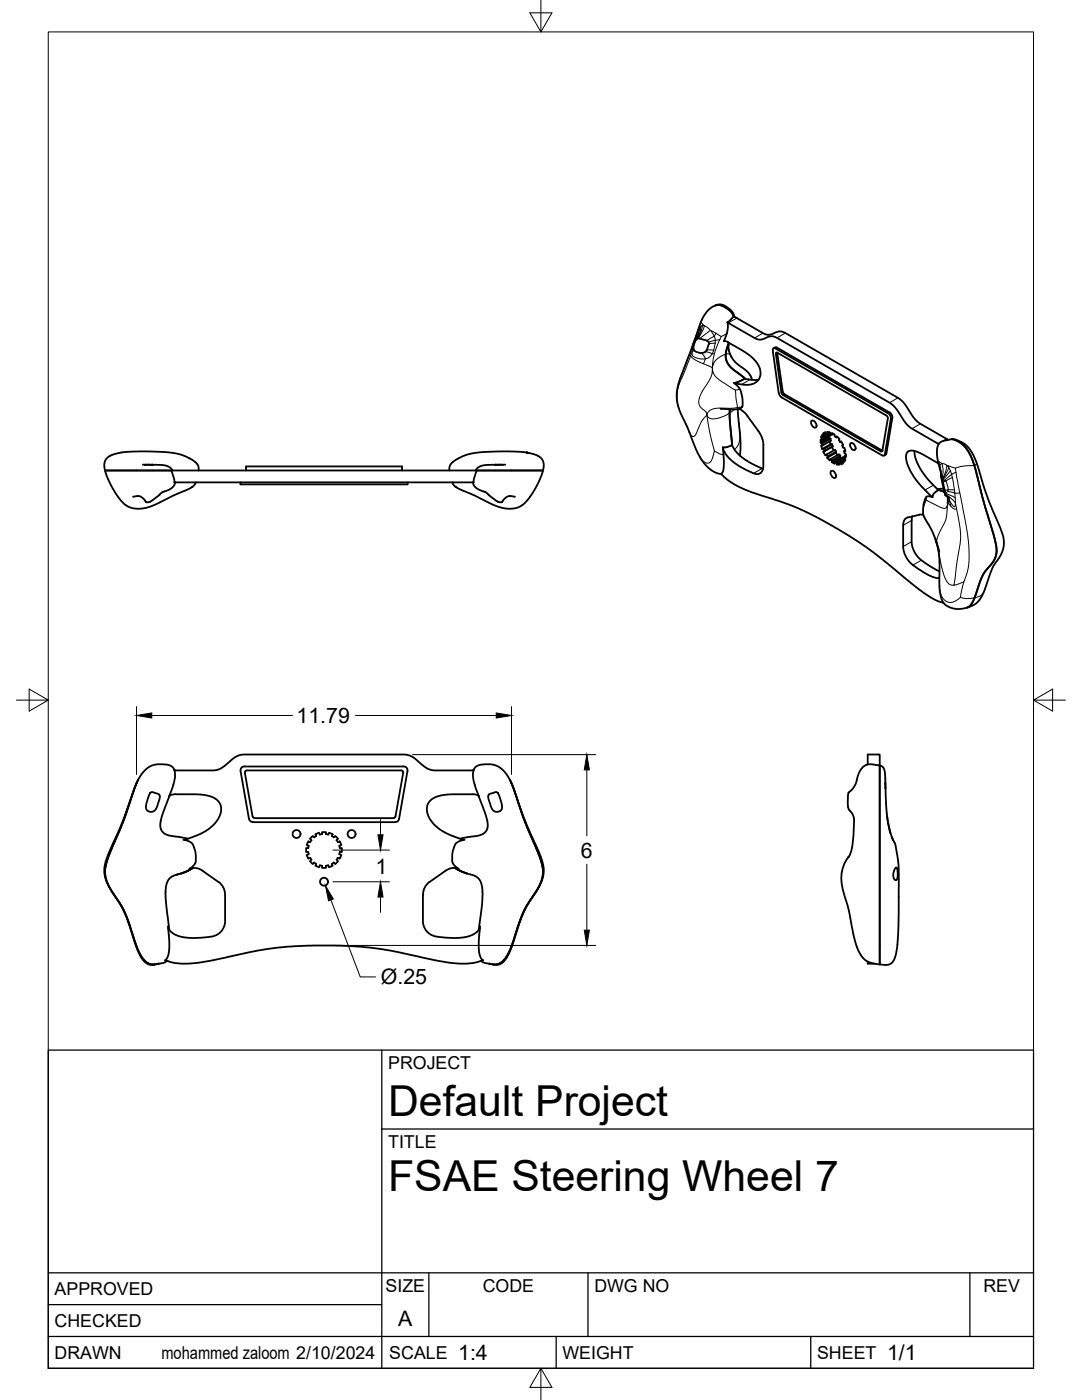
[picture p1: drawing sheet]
<svg xmlns="http://www.w3.org/2000/svg" width="216mm" height="279mm" viewBox="0 0 216 279" stroke-linecap="round" stroke-linejoin="round" font-family="sans-serif">
<!-- layer: Visible -->
<g fill="none" stroke="#000" stroke-width=".36">
<path d="M139 67.6l.6-.1 1.2 .4 .6 .3 .1 .3-.2 .6-.6 1.1-.9 .2-.8-.1-.5-.3-.1-.9zM139 67.5l-.2 .4M142.8 61l.7-.1 .7 .1 1.3 .8 .5 .5a.72 .72 0 0 1 .2 1.1l-1 .9M142.8 61l-.9 .4-.8 .7-1.1 1.8-4.6 12.7a9.5 9.5 0 0 0 1.3 7.7l2.2 5.4 1.3 2.4 1.2 1.3 .7 .5 1 .5 .8 .2M142.8 61l.9-.1 1.1 .5 1 .7 .6 1.1M142.8 61l1-.3 1.1 .5 1.2 1 .5 1M144.5 68l.5 .2 2.9 1.6 1.9 1.3 1.3 1.4 .6 1.3v1l-.1 .6-.4 .6-.6 .5-1.5 .3-2.5-.3M145.2 64.3l-.1 1.8-.7 2M145.2 64.3l.1 .1M145.3 64.5l5.8 3.2 .9 .1 1.9-.7 1.1 .3 22.6 13 1.3 1.2 1.4 2.3 1 1.2 6 3.5M145.5 68.4l-.1 .8v.7l.8 1.7 .7 .8 2.5 2 .7 1.4M146.4 63.1l.6 .4"/>
<path d="M146.4 76.4l1.2 1.2 .5 1.6 .1 1.8-.2 .3-.6 .3M147 63.5l5.7 3.2 1 .1 1.7-.7 1 .2 22.8 13.1 1.2 1 1.8 2.8 1 1.1 5.7 3.3M148.6 75.6l1.5 .2h1.2M148.6 75.6l-2.6-2.2-.9-1.1-.3-.7v-.9l.6-2.3-.6 2.3v.7l.3 .9 .7 1 2.9 2.3M148.6 75.6l-1.2 .6-.9 .3M154.4 69.5l.4-.2 .3 .1 22.4 12.9 .4 .5 .2 .6M154.8 70.6l1.1 7.8M154.8 70.6l.1-.2h.2l21.8 12.5M155.1 70.4l1.3 8.1 19.7 11.4M155.1 70.4h.1M155.4 78.5l-1.2-8.5v-.4l.3-.1 22.7 13M155.4 78.5l.2 .5 .4 .3"/>
<path d="M155.9 78.4l.3 .4 19.6 11.3 .3-.1M156 79.3l20.3 11.6 .3-.2 1.2-7.1M21 93.9h13.1M21 93.9l1 2.7 1.8 2.9 1.4 1.4 .7 .4 1.2 .2 1.8-.1 1.9-.6 3.7-1.9 3.4-1.4 .6-.5 .6-.7M21 93.9l-.1-.4a2.51 2.51 0 0 1 2.3-3l1.5-.3 3-.1 5.2 .1 2.3 .3 1.8 .6 1.9 1.1 .6 .6 .1 .5v.6M21 93.9h13.2M28.5 92.7l4.4 .2 1.1 .4 .4 .6M29.1 92.8h-.2h1.7h-.3M32.5 98.2l-2.1 1.7-.7 .3h-.5l-.6-.8-.6-.3h-1.4M34.2 93.9l.6 1.8v.6h59.7v-.6l.6-1.8M34.2 93.9h60.9M34.9 96.3l-.1 .6-.5 .4-.6 .5-1.3 .4"/>
<path d="M48 96.3v.4h33.3v-.4M49.1 93.9v-.8h31.1v.8M94.4 96.3l.2 .6 .4 .4 .7 .5 1.2 .4M95.1 93.9h13.3M95.2 93.9h13.2M96.8 98.2l2.1 1.7 .7 .3h.5l.7-.8 .5-.3h1.4M100.4 92.8h-1.7h.3M100.8 92.7l-4.4 .2-1.1 .4-.4 .6M105.1 90.3l-2.5-.2h-3.8l-3.1 .2-2 .3-1.8 .7-1.5 .9-.6 .6-.1 .5v.6M105.3 90.4l-.2-.1 2.2 .6a2.24 2.24 0 0 1 1.1 3M108.4 93.9l-1.1 2.7-1.8 2.9-1.4 1.4-.8 .4-1 .2-2-.1-1.8-.6-3.7-1.9-3.4-1.4-.6-.5-.6-.7M143.9 94.6l1.6 1.4 2.3 1.3 2.1 .9 5.9 1.9 3.4 1.3 3.4 1.6 3.7 2.1 4.5 2.7 2.8 1.9 10.7 8.6 2.3 1.4 1.7 .6"/>
<path d="M144.2 89.2l.1 .4M144.3 89.6l.1 3.6-.2 1-.4 .4M146 88.8l1 1.5 1.3 1.2 1.9 1.1 2.1 1M146.1 88.8l-.5-4.5v-2.6v2.3l.5 5M146.1 88.8l-1 .4-.9 .1M146.1 88.8h.1M147.2 81.6l.5 6.3-.1 3M147.4 81.6h.1M147.4 81.6l.7 .4 1 1M147.4 81.6l-1 .1-2.6-.1M149.1 83l2.5 3.5 .6 1.4 .1 .9M152.3 88.8v4.2a1.39 1.39 0 0 1-.6 1.5 1.39 1.39 0 0 1-1.6-.2l-2.1-1-1.8-1.2-1.3-1.3-.6-1.2"/>
<path d="M162 83.9a.92 .92 0 0 1 .8 1.4 .92 .92 0 0 1-.8-1.4zM164 88.5l.1 .4M164.1 87.5l-.1 .3M164.3 87l-.5 .2M164.3 86.5l.4-.2 .2 .3-.4 .3zM164.3 89.6l.2 .4M164.5 86.8l-.2 .2M164.7 86.3l-.4 .2M164.9 90.7l.3 .4M165.2 86.6h-.3M165.2 91.1l-.2 .3 .6 .5 .1-.2M165.4 87.1v.3l.3 .1"/>
<path d="M165.4 87.4l-1.7 .9M165.6 88.1l.1 .5 .3 .1M165.6 86.4h.1M165.6 86.3l-1.3 .8-.3-.3-.2 .4 .3 .3 1.6-.9M165.6 86.3l-.4 .3-.2-.4 .6 .1 .1 .3M165.7 86.6l.3 .1M165.7 91.6l.3 .3M165.7 88.6l-1.7 1M165.7 87.5l.1 .4M165.8 87.9l-1.7 1h-.3l.2 .7h.3M165.8 86.6l-.1 .3-1.7 1-.3-.2v.6l.3 .2 1.7-1M165.9 94a.92 .92 0 0 1 .8 1.4 .92 .92 0 0 1-.8-1.4z"/>
<path d="M166 89.2l-1.7 1M166 88.7l-1.7 .9M166 88.7l.2 .4M166.3 86.6l-.3 .1v-.3l.5 .3v.4l.4 .2M166.6 92.2l.3 .1M166.6 89.8l-1.9 1.1-.4-.7 1.9-1.1-.2 .1 .4 .7M166.6 89.8l.3 .3M166.7 90.4l-1.7 1M167.1 87.2l-.2 .1 .1-.2 .5 .5-.1 .2 .2 .4M167.1 90.8l-.4-.4 .1-.3-1.6 1M167.4 92.5l-.4 .2M167.7 92.3l-.3 .1"/>
<path d="M167.7 91.3l-1.7 .9M167.7 90.9l-.3-.2-1.7 1M167.9 88.1l-.3 .1 .3-.1 .4 .7-.3 .1M168 92.1l.3 .4-.4 .2-.3-.4M168 92.1l-.4 .2M168 88.9l.2 .4M168.2 89.3h.3l.2 .8-.3-.1 .3-.1M168.2 91.9l-.8 .5 .1 .4-.5-.1-.1-.4M168.2 91.9l-.1 .2M168.2 91.2l-1.7 1v.4l-.5-.4v-.3l1.7-1v.4l.2 .1M168.3 91.3h.2M168.4 91.4l.3 .3-.2 .5-.3-.3"/>
<path d="M168.4 90l.1 .4 .3 .2v.7l-.3-.2M168.4 91.4l-1.5 .9M168.5 91.1l-.1 .3M168.6 91.6l-.4 .3M168.8 90.9l-.3 .2M169.8 88.4a.92 .92 0 0 1 .8 1.4 .92 .92 0 0 1-.8-1.4zM176.1 89.9h.1M176.9 90.5l-.5 .4M176.9 82.9l.2 .6M177.2 83.5l-1.1 6.5M177.2 82.5l.4 .4 .2 .6M178.1 83.4l-1.2 7.1"/>
<path d="M182.5 90l.2 1.6 1.1 2.3 1.2 1.6 2.3 2.3M186.1 99.2l-1-.2-.4 .3-.4 1.5-.1 1.7 .3 .9 1.6 2.9 1.1 3.2 .3 2.2v5.4l.3 2.2 .6 1.2 1.3 .8 1.8 .2 1.5-.3M187.2 97.8l1.2 .4-1.1-.4M187.3 92.5l-3.1-1.8-1.5-.6-1.2-.1-.5 .3-.2 .4 .2 1.6 .9 2.2 1.6 2.1 2.4 2.6M187.3 97.8l-.9 .7-.3 .7M187.3 97.8h.1M187.7 94.1v.8M187.7 94.9l.4 1.1 .6 2.9zM188.3 97.5l-1.3 .1M188.7 98.9l.7 .5M188.9 87.6l.3 .2M189.1 99.2v1.3"/>
<path d="M190 87.7l1.1 .4 1.1 .7 1 1.2 .8 1.6 .7 2.1 1.7 7 1.8 5.8 .6 2.6v1.2l-.2 1-.6 1.1-1.4 1.6-.5 .9-1.6 4.4M190 87.7l.8 .1 1.1 .4 .7 .5 .8 .8 1.3 2.3 1 3.4a108.5 108.5 0 0 0 4.3 11.4l.3 1.5-.3 1.9-.5 1.1-1.4 2.2-2 5.3-.6 1.1-.6 .6-.9 .6-1 .3M190 87.7l-2 .4-.6 .4-.3 .5-.2 1 .1 1.1 .7 3M180.2 104.8v4.4l.4 1.5 .5 1 .8 .8 3.2 2.2a4.4 4.4 0 0 0 2.3 .7M182 103l-.1 .8v4.6l.4 1.5 .9 1.3 .8 .7 2.2 1.5 1.3 .6M183.4 102.7l-2.2 .5a1.39 1.39 0 0 0-1 1.6M183.4 102.7l.9 .1M186.6 107.4l.8 2.7M194.5 119.3l-.6 1.2-.9 .7M27.6 155.7l-.7 1.5-2.4 7-2.9 6.8-.6 2v1.3l.2 1.3 .6 1.4 2.3 3.6 .8 1.5 2.4 6.9 .9 1.8 .7 1 .9 .5 1 .2 .9-.2M27.6 155.7l-1.1 2.7a119.6 119.6 0 0 1-5.2 12.8l-.5 2 .2 1.9 .8 1.9 1.6 2.6a22 22 0 0 1 2.8 6.2l1.2 3.8 1.2 2.1a2.58 2.58 0 0 0 3.1 .6M30 158.2l.4-.1 1.2 .3 .3 .5-.7 2.4-.4 .5-.5 .2-.8-.2-.4-.6 .4-1.7z"/>
<path d="M33.8 158.8l-1.6 4.6-.2 1 .1 1.1 .6 .8 .7 .3 3.9 .7M34.8 153.7l.1 1.3-.1 .9-1 3M34.8 153.7l-.2-.5-.7-.4-1.4-.3a4.7 4.7 0 0 0-4.9 3.2M34.8 153.7h.1M34.8 153.7h8.5l1.4-.7 2.3-2 1.5-.4h32.3l1.5 .4 2.3 2 1.4 .7 8.3 .1M35.1 158.5h4.6l2 .3 1.5 .7 .5 .6 .4 .8v.8l-.2 1.1-.6 1-.9 1-1.9 1.4-3.7 1.4M35.1 158.5l-1.3 .2M48.8 153h31.7M48.9 154.2l1.5 8.8M49.3 153.8h30.8l.3 .1v.3M49.3 153.8l-.3 .1-.1 .3M80.5 154.2l-1.6 8.8"/>
<path d="M80.5 153l.6 .2 .2 .7-1.7 9.5a.79 .79 0 0 1-.7 .7h-28.4a.84 .84 0 0 1-.8-.7l-1.7-9.5 .2-.7 .6-.2M94.3 158.5h-4.7l-1.9 .3-1.6 .7-.5 .6-.4 .8v.8l.2 1.1 .6 1 .9 1 1.9 1.4 3.7 1.4M94.3 153.7h.2M94.3 158.5l1.2 .2M94.5 153.7l-.1 .9 .1 1.1 1 3.2M94.5 153.7l.2-.5 .7-.4 1.4-.3a4.7 4.7 0 0 1 4.9 3.2M94.5 153.7h.1M95.5 158.8l1.6 4.6 .2 1.2-.1 .9-.6 .8-1 .5-3.6 .5M97.5 158.6l1.4-.5 .5 .2 .8 2.4-.1 .7-.3 .4-.9 .2-.7-.5-.8-2.2zM101.7 155.7l.7 1.5 2.4 7 2.9 6.8 .7 2.8-.1 1.2-.4 1.1-.9 1.8-1.8 2.7-.8 1.5-2.2 6.5M101.7 155.7l1.3 3.2a126.7 126.7 0 0 0 5 12.3l.5 2.3-.1 1.2-.3 1.1-.8 1.7-1.7 2.5-1.2 2.2-2.4 7.2-1.2 2.2a2.53 2.53 0 0 1-3.2 .7M172.2 153.1l.6-.4 .6-.2 1.8 .2a.39 .39 0 0 1 .3 .6v38.7a.32 .32 0 0 1 0 .4 .32 .32 0 0 1-.5 0l-1.6-.4-.8-.4-.6-.7-.8-1.4-.8-2.5-1.1-5.7-1.1-3.7-.3-1.6v-1.5l.2-1.1 .6-1.5 1.1-1.8 .5-2.9 .1-3.8-.3-.9-.9-1.3v-2.7l.1-.3 1.2-1.3 .9-2.7z"/>
<path d="M173.1 152.6v-2h2.4v2.2M175.5 152.8v39.7h.4a2.07 2.07 0 0 0 2.8-1.8l.4-2.2 .2-3.7v-11.5l-.6-4.5-.7-1.7M175.5 152.8l.6 .2 .4 .6 .2 3.8M176.7 156.1v1.3M176.7 157.4l.3 5.6M36.2 174.3l-1.5 .4-.7 .5-.5 .6-.4 1-.1 2.3 .8 6.2M36.6 167.6l.9 .2 .7 .4 .4 .6 .4 1.1v2.3l-.7 .8-.5 .4M37.3 167.3v.2M37.3 167.4h.1M38 173.2h.1M38.1 173.2a3.2 3.2 0 0 1 2.3 .6M38.2 173.2l.1 .1-.7 .4-1.4 .6"/>
<path d="M38.5 173.2l-1.6 .9-1.8 .5M38.5 173.2l-1.1 .7-1.2 .4M40.4 173.8l3.2 2.2M43.6 176a3.2 3.2 0 0 1 1.3 2.6v5.2a3.3 3.3 0 0 1-3.6 3.2l-3.1 .2-2.1-.3-1.5-.6-.7-.5-.4-.6M50.4 162.9l.4 .4M61.5 169.2h-.4v.8h.4M61.5 170l.1 .5-.4 .1 .3 .8 .4-.2 .2 .4-.3 .3 .6 .5 .3-.3 .4 .3-.2 .4 .7 .3 .2-.4 .5 .1v.4h.7l.1-.4 .4-.1 .2 .4 .7-.3-.2-.4 .4-.3 .3 .3 .6-.5-.3-.3 .2-.4 .4 .2 .3-.8-.4-.1 .1-.5M61.6 168.8l-.4-.2 .3-.7 .4 .2 .2-.4-.3-.3 .6-.6 .3 .3 .4-.2-.2-.4 .7-.3 .2 .3h.5v-.4h.7l.1 .4 .4 .1 .2-.4 .7 .3-.2 .4 .4 .2 .3-.3 .6 .6-.3 .3 .2 .4 .4-.2 .3 .7-.4 .2M61.6 168.8l-.1 .4M67.7 168.8l.1 .4M67.8 169.2h.4v.8h-.4M78.9 162.9l-.4 .4h-27.7"/>
<path d="M85.7 176a3.2 3.2 0 0 0-1.3 2.6v5.2a3.3 3.3 0 0 0 3.6 3.2l3.1 .2 2.1-.3 1.5-.6 .7-.5 .4-.6M88.9 173.8l-3.2 2.2M90.8 173.2l1.4 .8 1 .3M90.8 173.2l1.3 .7 1.1 .4M91.1 173.2l-.1 .1 .7 .4 1.5 .6M91.3 173.2h.1M91.3 173.2a3.2 3.2 0 0 0-2.4 .6M92 167.4h-.1M92 167.3l.1 .2M92.7 167.6l-.9 .2-.7 .4-.4 .6-.4 1.4v2l.7 .8 .5 .4M93.2 174.3l1.9 .7 .7 .7 .4 1.1v3.3l-.7 5.5M177 163l.4 1.9 .6 2.4"/>
<path d="M177 163l.6 3.3M178.8 173.2h.1l.1 .3 .1 1.1-.1 .9-.3 .2-.4-.5-.1-.6 .3-1zM33 191.6a15 15 0 0 0 8.6 .2l9.7-2.1 4.3-.6 5.9-.4h5.4l4.8 .2 4.5 .5 11 2.3 2.8 .5 2.6 .1a9.2 9.2 0 0 0 3.7-.7M33.2 191.7v.1M33.2 191.8l-.5 .4-1 .1M33.5 184.9l.3 3.1-.1 1.8-.3 1.3-.5 .6M33.8 185.3l-.1 .1M33.8 185.3v.3M95.6 185.3l.1 .1M95.8 184.9l-.3 3.1 .1 1.8 .3 1.3 .4 .5M96.1 191.7v.2l.4 .2 1.1 .2M96.3 191.6l.1 .1"/>
<path d="M102.2 188.6l-1 2.2-1 1.2-1.2 .5-1.4-.2M173.1 191.9v.4h1.4"/>
<circle cx="59.2" cy="166.4" r=".79"/>
<circle cx="64.7" cy="176" r=".79"/>
<circle cx="70.2" cy="166.4" r=".79"/>
</g>
<g fill="#000">
<circle cx="33.3" cy="191.7" r=".18"/>
<circle cx="96.1" cy="191.7" r=".18"/>
</g>
<!-- layer: Visible Narrow -->
<g fill="none" stroke="#000" stroke-width=".2">
<path d="M137.6 70.6l-1.9 4.9M137.8 71l.8 .8 1.8 .8 .3-1M138.1 70.2v.7l.4 .3 1.1 .4h1.1M138.1 70.2l-2.5 6.3a7.4 7.4 0 0 0-.1 5.2M138.3 69.2l.1 .1M138.5 69.9l-.4 .3M138.5 68.5l-.4 1.7M138.6 68.4v.1M138.6 67.9l-.3 .7M138.6 67.9l-.1 .6M138.7 68v.1M138.7 68l-.2 .5"/>
<path d="M139.1 67.4l-.1 .1M139.1 67.4h.1M139.1 67.4l-.3 .5M139.1 67.4l-.1 .2M139.4 66.1l-.3 1.3M139.5 65.7l-.4 1.7M139.6 65.7l-.9 2.3M139.6 64.9v.8M139.8 65.3l-.2 .4M139.8 65.2l-.1 1-.6 1.4M139.9 64.2l.5 .7 1.4 1 2.1 1.2M139.9 70.4l.5 .5 .4 .7"/>
<path d="M140.1 63.8l-1.5 4.1M140.1 65h.4M140.1 65l-.3 .3M140.1 65l-.3 1.3-.6 1.2M140.3 64.7l-.2 .3M140.4 72.6l1.8 .9M140.6 65l-.5 1.3-.8 1.2M140.8 70.2l1.3 .4M141 69.8l1.4 .1M142.1 70.6l-.6 .7-.8 .3M142.1 70.6h.5M142.4 69.9l-.3 .7"/>
<path d="M142.5 67.1l.2 .8M142.5 67.1l-.5-.8a.36 .36 0 0 0-.3-.4 .36 .36 0 0 0-.4 .4l-1.7 1.3M142.5 67.1l-1.5 .9M142.7 68.5l-1.3 .1M142.7 67.9l-.3 2M142.7 67.9l-1.3 .4M142.9 66.5l-.4 .6M143.6 67.8l-.9 .1M144.6 68.1h-.2M145 66.6l-1.1 .5-.6 1.3-.9 2.7-.2 2.4 .4-1.3 1.2-1.1 .7-.3 .9-.2 .5 .6M145.4 69.4l.5 1.7M146.4 63.1l-1.3 1.2"/>
<path d="M146.7 77.8l.5 3.5M147 63.5l-1.7 1M147.6 77.6l-.7 .2-.5-.1-3-2-.9-.9-.3-.6v-.7l-.1 1-.2 .7-1.9 3.2-.6 1.6 .2 1 1.3 1.2 .2 .7M148.6 75.5l-1.2 .6-1 .3M149.6 75.8l-1.6 .9M149.7 75l.3 .8M152.2 66.5l-1.6 1M155 69.4l-.3 .2M155.1 70.4l-.3 .2M156.2 78.2l-.3 .2M156.5 78.6l-.3 .2M156.7 66.5l-1.7 .9"/>
<path d="M179.2 79.4l-1.7 1M136.9 84.7l.7 1.7-.1-.2M141.1 82.9l.4 3 1.1 4.1M141.1 82.9l-1.1 1.2-1.3 2.8a.56 .56 0 0 1-.6 .2 .56 .56 0 0 1-.4-.5l-.1-.2M143.8 94.6h.1M144.4 90.7l-.8-.1-.7-.4a.27 .27 0 0 0-.3-.1 .27 .27 0 0 0-.2 .3l-.4 1.5a1.05 1.05 0 0 1-1 .5 1.05 1.05 0 0 1-.9-.6l-.4-.6M146.1 88.8l-.9 .4h-1M147.4 84.5l.2 1.9M147.6 86.5v-.1v1.3a2.79 2.79 0 0 1-1.1 2M148.1 81.2l-1.8 .3-3.8 .1-.8 .3-.5 .5a.89 .89 0 0 0 .2 1 .89 .89 0 0 0 .9 .2l1.4-.2 1.1-.5 1.7-1.2M152.1 93.5l-1.7 1M176.1 89.9l-.3 .2"/>
<path d="M176.9 90.5l-.3 .2M177.5 82.3l-.3 .2M178.1 83.4l-.3 .2M183.7 84.6l-1.7 1M184.9 99.8l-.6 1.4-.1 1.4M184.9 99.1l-.1 .3 .1 .4 3 1.5a.8 .8 0 0 0 .9 0 .8 .8 0 0 0 .3-.8l-.4 3.2-1.5 3.3-.3 .8v.6M186.2 96.8l-1.6 1M187.2 92.1l.7 .4 2.7 .9M187.3 97.8l-.9 .7-.3 .7M187.3 92.1l.2 .9M187.5 93l.1 .8M187.5 93.5l.1 .3"/>
<path d="M187.5 93l.3 1.1v.8M187.6 88.3l-.4 .3M187.6 93.8l.1 .3M187.9 92.5l-.3 .2-.1 .3M187.9 92.5l.3 1.5-.3 1.4M188.5 95.8l.2 .2M188.6 98.5l2 .8M188.7 98.7l.8 .5 1.2 1.2M188.7 96l.4 1.1 .1 .6M188.7 96l-.5 .3M188.9 87.6l-.8 .5M189.1 98.1l-.5 .4"/>
<path d="M189.1 98.1l1.4 .3M189.1 99.2v1.3v-.5M189.2 97.7l-.1 .4M189.2 97.7l-.7 .2M189.2 97.7l1.3 .1M189.2 99.3l.2 .3M189.3 93v.1a5 5 0 0 1-1.3 2.6M189.3 99.3l.1 .3M189.4 99.6l.4 .9 .6 .6a.45 .45 0 0 0 .2-.7M189.4 99.6l.1 .4a1.63 1.63 0 0 0 1.1 1.6l.3-.1M189.7 93.9l-1.6 1.9h.4M189.9 94.7l.1 .6"/>
<path d="M189.9 94.7l-.4-1.1-.6-.7-.3 1.3-.6 1.4M189.9 94.7l-1.4 1.1M190 95.3l.5 2.5M190 95.3l-1.3 .7M190.5 97.8v.6M190.5 98.4l.1 .9M190.5 98.4h1M190.6 99.3v1.1M190.8 94.3l-.9 .4M194.8 92.3v.3l-.4 .3-2.6 .2a1.34 1.34 0 0 0-1.2 .5l2.2 11.4 .6 4.8-.2 3.5-1.1 3.7-.5 2.2M181.9 108.1l-1.7 1M181.9 103.9l-1.7 .9"/>
<path d="M183.9 111.8l-1.7 1M184.4 103.2l.9 1.5M187 108.6l.1 .7M187.2 109.7l.8 4 .8 2.2a1.45 1.45 0 0 0 1.5 .9M187.5 116.9l.1 1.1 .3 1 .8 .9 .4 .3h.8l1.2-.5a1.19 1.19 0 0 1 1.5-.3h1.5l1.3-.4 .7-.5 .2-.4M189.1 100.5l.6 .5M190.6 100.4l1 4.9 .1 2.1-1.4 9.4 2-.7"/>
</g>
<!-- layer: Border -->
<path d="M9.6 6.4h196.6v266.7h-196.6zM107.9 0v6.4l-2.2-3.8h4.4l-2.2 3.8M3.3 139.7h6.3l-3.8-2.2v4.4l3.8-2.2M206.2 139.7l3.8 2.2v-4.4l-3.8 2.2h6.4M107.9 273.1l2.2 3.8h-4.4l2.2-3.8v6.3" fill="none" stroke="#000" stroke-width=".2"/>
<!-- layer: Titleblock -->
<path d="M9.6 209.6h196.6v63.5h-196.6zM76.2 209.6v63.5M76.2 225.3h130M9.6 254h196.6M85.6 254v12.7M117.3 254v12.7M193.5 254v12.7M9.6 266.7h196.6M9.6 260.4h66.6M111 266.7v6.4M161.8 266.7v6.4" fill="none" stroke="#000" stroke-width=".25"/>
<!-- layer: FD_Dimensions -->
<g fill="none" stroke="#000" stroke-width=".2">
<path d="M27.2 141v13.6M30.3 142.8h28.1M70.9 142.8h28.1M82.3 150.6h36.6M102.1 141v13.6M117.1 153.6v13.2M66 179.6l5.9 15.4h3M66.4 176h11.3M66.4 169.7h11.3M75.9 163.6v3M75.9 179v3.1M117.1 172.5v13.1"/>
<path d="M66.4 188.7h52.5"/>
</g>
<path d="M27.2 142.8l3.1-.5v1zM99 142.3l3.1 .5-3.1 .5zM117.1 150.6l.5 3h-1zM64.9 176.7l1.6 2.7-.9 .4zM75.9 176l.5 3h-1zM75.4 166.6h1l-.5 3.1zM116.6 185.6h1l-.5 3.1z" fill="#000" stroke="#000" stroke-width=".2"/>
<g font-size="8.5">
<text x="77.4" y="222.8">Default Project</text>
<text x="77.4" y="237.8">FSAE Steering Wheel 7</text>
</g>
<g font-size="4.3">
<text x="59.2" y="144.3">11.79</text>
<text x="115.9" y="171.1">6</text>
<text x="74.9" y="174.3">1</text>
<text x="76" y="196.4">Ø.25</text>
<text x="79.5" y="264.5">A</text>
<text x="91.4" y="271.4">1:4</text>
<text x="177" y="271.4">1/1</text>
</g>
<g font-size="3.5">
<text x="77.4" y="213.4">PROJECT</text>
<text x="77.4" y="229.1">TITLE</text>
<text x="76.9" y="257.8">SIZE</text>
<text x="96.3" y="257.8">CODE</text>
<text x="118.6" y="257.8">DWG NO</text>
<text x="196.2" y="257.8">REV</text>
<text x="10.9" y="258.5">APPROVED</text>
<text x="10.9" y="264.8">CHECKED</text>
<text x="10.9" y="271.2">DRAWN</text>
<text x="32.2" y="271.2">mohammed zaloom 2/10/2024</text>
<text x="77.7" y="271.2">SCALE</text>
<text x="112.2" y="271.2">WEIGHT</text>
<text x="163" y="271.2">SHEET</text>
</g>
</svg>
